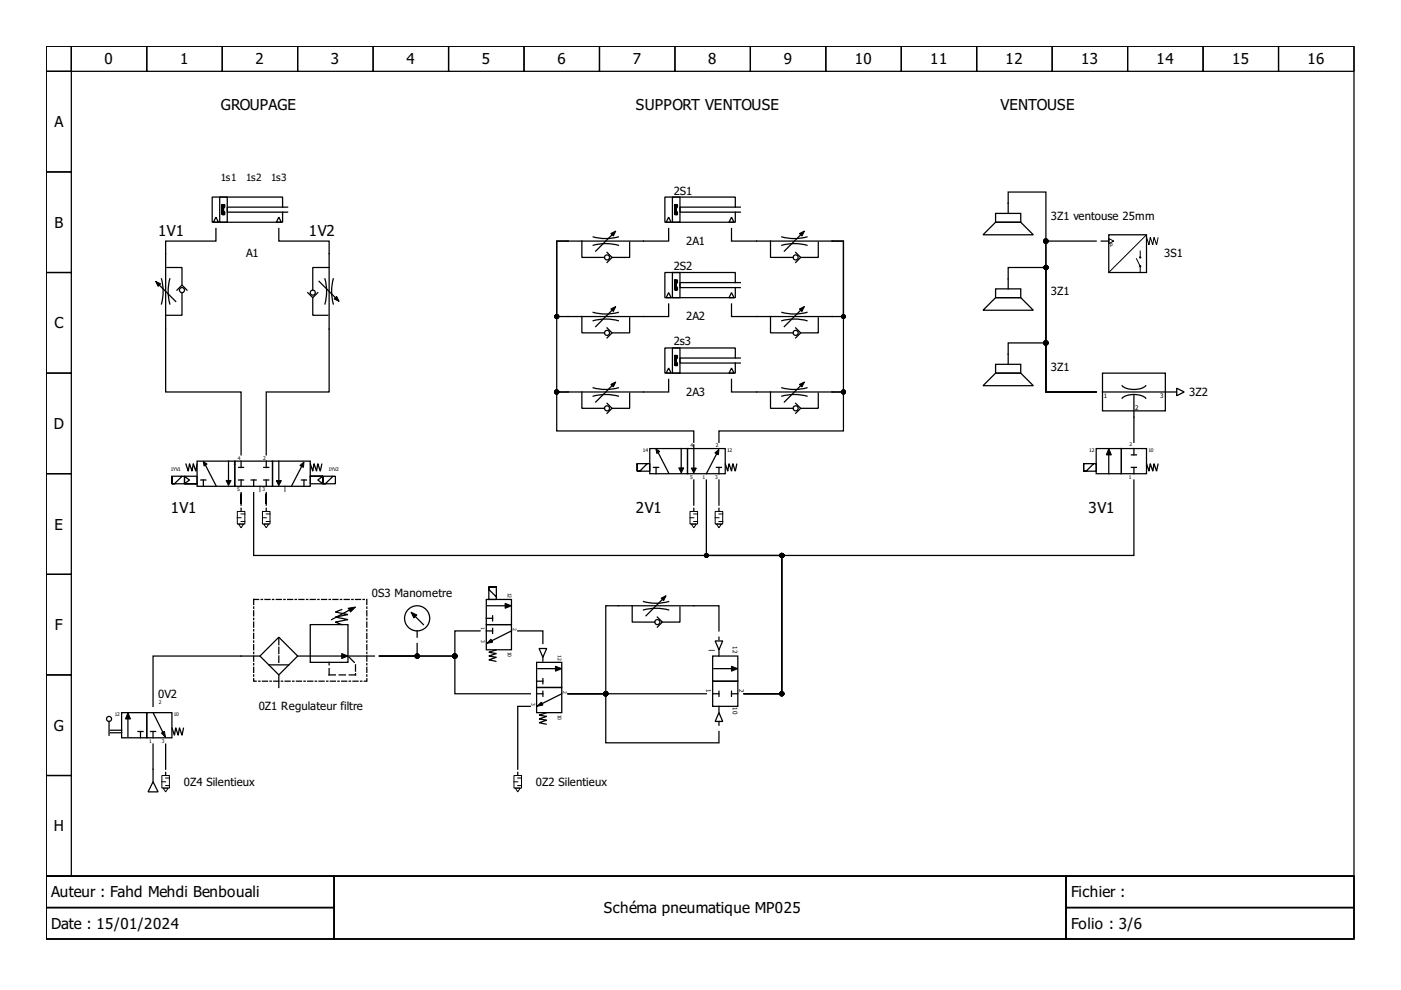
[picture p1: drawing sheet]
<svg xmlns="http://www.w3.org/2000/svg" width="297mm" height="210mm" viewBox="0 0 297 210" stroke-linecap="round" stroke-linejoin="round" font-family="sans-serif">
<g fill="none" stroke="#000" stroke-width=".27">
<path d="M9.8 9.8h277.3v176h-277.3zM9.8 9.8h5.3v5.3h-5.3zM9.8 15.1h5.3v21.4h-5.3zM15.1 9.8h16v5.3h-16zM31.1 9.8h16v5.3h-16zM47.1 9.8h16v5.3h-16zM63.1 9.8h16v5.3h-16zM79.1 9.8h16v5.3h-16zM95.1 9.8h16v5.3h-16zM111.1 9.8h16v5.3h-16zM127.1 9.8h16v5.3h-16zM143.1 9.8h16v5.3h-16z"/>
<path d="M159.1 9.8h16v5.3h-16zM175.1 9.8h16v5.3h-16zM191.1 9.8h16v5.3h-16zM207.1 9.8h16v5.3h-16zM223.1 9.8h16v5.3h-16zM239.1 9.8h16v5.3h-16zM255.1 9.8h16v5.3h-16zM271.1 9.8h16v5.3h-16zM9.8 36.5h5.3v21.3h-5.3zM9.8 57.8h5.3v21.3h-5.3zM34.2 59.1a10.1 10.1 0 0 1 0 5.3M35.4 56.7h3.2v3.7"/>
<path d="M36 59.1a10.1 10.1 0 0 0 0 5.3M45.8 46l.5 1.1h-1.1zM45.8 48.4v2.7h-10.7v32h16v13.3M46.6 41.8h1.6v5.3h-1.6zM47.1 43.4v2.1v-2.1h.3v2.1h.2v-.5l-.2-.3 .2-1.3h-.5v2.1h.3M59.1 46l.5 1.1h-1zM59.1 48.4v2.7h10.7v32h-13.4v13.3M59.9 43.9v-2.1h-14.9v5.3h14.9v-2.1M61 43.9h-12.8v1.1h12.8M67.6 59.6l3.5 3.5M68.9 59.1a10.1 10.1 0 0 1 0 5.3M69.8 56.7h-3.5v4.8"/>
<path d="M70.7 59.1a10.1 10.1 0 0 0 0 5.3M120.4 51.1h-2.4v16h23.8v-2.7M120.4 51.1h-2.4v32h2.4M123.4 51.1v3.5h4.8M128.7 53.5l1.1 1.1-1.1 1M129.8 49.8l-3.5 3.4M131.1 52a10.1 10.1 0 0 0-5.3 0M131.1 50.2a10.1 10.1 0 0 1-5.3 0M133.5 51.4v3.2h-3.7M141.8 46l.5 1.1h-1.1zM141.8 48.4v2.7h-21.4M142.6 41.8h1.6v5.3h-1.6z"/>
<path d="M142.6 57.8h1.6v5.3h-1.6zM143.1 43.4v2.1v-2.1h.3v2.1h.2v-.5l-.2-.3 .2-1.3h-.5v2.1h.3M143.1 59.4v2.1v-2.1h.3v2.1h.2v-.5l-.2-.3 .2-1.3h-.5v2.1h.3M155.1 46l.5 1.1h-1zM155.1 48.4v2.7h21.3M155.9 43.9v-2.1h-14.9v5.3h14.9v-2.1M155.9 59.9v-2.1h-14.9v5.3h14.9v-2.1M157 43.9h-12.8v1.1h12.8M157 59.9h-12.8v1.1h12.8M163.4 51.1v3.5h4.8M168.7 53.5l1.1 1.1-1.1 1M169.8 49.8l-3.5 3.4"/>
<path d="M171.1 52a10.1 10.1 0 0 0-5.3 0M171.1 50.2a10.1 10.1 0 0 1-5.3 0M173.5 51.4v3.2h-3.7M176.4 51.1h2.4v32h-2.4M176.4 51.1h2.4v16h-23.7v-2.7M208.4 49.8l2.7-2.7h5.3l2.7 2.7zM211.1 45.2h5.3v1.9h-5.3zM213.8 45.2v-4.5h7.9v42.4h10.7M232.4 51.1h-10.7v32h10.7M233.5 51.1h1.6M235.1 49.8h8v8h-8zM9.8 79.1h5.3v21.3h-5.3z"/>
<path d="M33.8 60.4l3.5 3.5M37.5 61.5l1.1-1.1 1.1 1.1M38.6 62v4.8h-3.5M65.2 62l1.1 1.1 1.1-1.1M66.3 63.1v3.7h3.2M123.4 67.1v3.5h4.8M128.7 69.5l1.1 1.1-1.1 1M129.8 65.8l-3.5 3.4M131.1 68a10.1 10.1 0 0 0-5.3 0M131.1 66.2a10.1 10.1 0 0 1-5.3 0M133.5 67.4v3.2h-3.7M141.8 78l.5 1.1h-1.1z"/>
<path d="M141.8 62l.5 1.1h-1.1zM142.6 73.8h1.6v5.3h-1.6zM143.1 75.4v2.1v-2.1h.3v2.1h.2v-.5l-.2-.3 .2-1.3h-.5v2.1h.3M155.1 78l.5 1.1h-1zM155.1 62l.5 1.1h-1zM155.9 75.9v-2.1h-14.9v5.3h14.9v-2.1M157 75.9h-12.8v1.1h12.8M163.4 67.1v3.5h4.8M168.7 69.5l1.1 1.1-1.1 1M169.8 65.8l-3.5 3.4M171.1 68a10.1 10.1 0 0 0-5.3 0M171.1 66.2a10.1 10.1 0 0 1-5.3 0"/>
<path d="M173.5 67.4v3.2h-3.7M208.4 65.8l2.7-2.7h5.3l2.7 2.7zM211.1 77.2h5.3v1.9h-5.3zM211.1 61.2h5.3v1.9h-5.3zM213.8 61.2v-4.5h7.9v26.4h10.7M213.8 77.2v-4.5h7.9v10.4h10.7M233.7 79.1h13.4v8h-13.4zM39.4 98.4l.5 1.5 .3-1.6 .5 1.6 .3-1.6 .5 1.6 .3-1.5M41.8 97.8h8v5.3h-8zM43.4 98.4l2.4 4.6M48.4 97.8v4M49.8 97.8h8v5.3h-8z"/>
<path d="M50.6 99.1h1M51.1 97.8v1.3M55.9 99.1h1.1M56.4 97.8v1.3M57.8 97.8h8v5.3h-8zM59.1 97.8v4M64 98.7l-2.2 4.4M65.8 98.4l.5 1.5 .3-1.6 .5 1.6 .3-1.6 .5 1.6 .3-1.5M120.4 83.1h-2.4v8.3h29.1v2.4M123.4 83.1v3.5h4.8M128.7 85.5l1.1 1.1-1.1 1M129.8 81.8l-3.5 3.4"/>
<path d="M131.1 84a10.1 10.1 0 0 0-5.3 0M131.1 82.2a10.1 10.1 0 0 1-5.3 0M133.5 83.4v3.2h-3.7M135.1 98.3h2.7v1.6h-2.7v-1.6v1.6h.5l1.6-1.6M137.8 95.1h8v5.3h-8zM138.6 99.1h1M139.1 99.1v1.3M139.4 95.7l2.4 4.7M141.8 80.4v2.7h-21.4M144.4 95.1v4M145.8 95.1h8v5.3h-8zM147.1 94.3v4.8"/>
<path d="M151.9 99.1h1.1M152 96.1l-2.2 4.3M152.4 99.1v1.3M153.8 98.4l.5 1.5 .3-1.6 .5 1.6 .3-1.6 .5 1.6 .3-1.5M155.1 80.4v2.7h21.3M163.4 83.1v3.5h4.8M168.7 85.5l1.1 1.1-1.1 1M169.8 81.8l-3.5 3.4M171.1 84a10.1 10.1 0 0 0-5.3 0M171.1 82.2a10.1 10.1 0 0 1-5.3 0M173.5 83.4v3.2h-3.7M176.4 83.1h2.4v8.3h-26.4v2.4"/>
<path d="M208.4 81.8l2.7-2.7h5.3l2.7 2.7zM229.7 98.3h2.7v1.6h-2.7v-1.6v1.6h.6l1.6-1.6M232.4 95.1h5.3v5.3h-5.3zM233.7 83.1h15.8M235.1 96.2v4.2M237.7 95.1h5.4v5.3h-5.4zM239.9 99.1h1M239.9 96.4h1M240.4 83.6v10.2M240.4 95.1v1.3M240.4 99.1v1.3M242.9 84.4a4.4 4.4 0 0 0-5 0"/>
<path d="M242.9 81.8a4.4 4.4 0 0 1-5 0M243.1 98.4l.5 1.5 .3-1.6 .5 1.6 .3-1.6 .5 1.6 .3-1.5M249.5 82.3l1.6 .8-1.6 .8zM9.8 100.4h5.3v21.4h-5.3zM36.5 101h2.6v1.6h-2.6v-1.6v1.6h.5l1.6-1.6M39.2 101l1 .8-1.1 .8h2.7v-1.6h-2.7v1.6h2.7M42.6 101.8h1M43.1 101.8v1.3M50.6 101.8h1M51.1 107.8v.5M51.1 104.4v2.7M51.1 101.8v1.3"/>
<path d="M53.2 101.8h1.1M53.8 104.4v13.4h112v29.3h-8M53.8 101.8v1.3M55.9 101.8h1.1M56.4 104.4v2.7M56.4 101.8v1.3M56.4 107.8v.5M63.9 101.8h1.1M64.4 101.8v1.3M65.8 101h2.6v1.6h-2.6v-1.6h2.6l-1 .8 1 .7M68.4 101h2.7v1.6h-2.7v-1.6v1.6h.6l1.5-1.6M147.1 107.8v.5"/>
<path d="M147.1 101.8v5.3M149.8 101.8v16h16v29.3h-8M152.4 101.8v5.3M152.4 107.8v.5M240.4 101.8v16h-74.6v29.3h-8M9.8 121.8h5.3v21.3h-5.3zM55.1 139.1l4-4 4 4-4 4zM55.1 139.1h-22.6v10.7M59.1 135.4v1.3M59.1 137.2v1.4M59.1 139.1v1.3M63.1 139.1h9.3"/>
<path d="M65.8 132.4h8v8h-8zM72.4 129.2l-1.3 .6 2.7 .5-2.7 .5 2.7 .6-2.7 .5 1.3 .5M73.8 139.1h5.6M74 139.4l1.1 1M74.3 129.2l-4 2.2M80.4 139.1h16v8h16M87.9 130.6l1.9 1.8M88.4 133.8v1.3M88.4 136.4v2.7h-8M101.8 133.8h-5.4v5.3h-16M103.1 127.1h5.3v5.3h-5.3zM103.1 132.4h5.3v5.4h-5.3z"/>
<path d="M103.1 131.1h1.3M103.1 133.8h1.3M103.4 128.4h4M104.4 130.6v1M104.4 133.2v1.1M105.2 137.8l-1.6 .5 1.6 .3-1.6 .5 1.6 .3-1.6 .5 1.5 .3M105.2 124.4v2.7h-1.6v-2.7h1.6h-1.6v.6l1.6 1.6M108.4 133.8l-4.2 2.1M109.8 133.8h5.3v2.6M114.3 137.5h1.6l-.8 1.9zM115.1 139.4v.8M134 128.4v3.5h4.8"/>
<path d="M139.4 130.8l1 1.1-1 1.1M140.4 127.1l-3.4 3.5M141.8 129.3a10.1 10.1 0 0 0-5.4 0M141.8 127.5a10.1 10.1 0 0 1-5.4 0M144.2 128.7v3.2h-3.8M151.1 139.1h5.3v5.3h-5.3zM151.6 135.9h1.6l-.8 1.9zM152.4 133.8v-5.4h-24v18.7h-8M152.4 135.1v.5M152.4 137.8v1.3M9.8 143.1h5.3v21.3h-5.3zM23.1 153v2.9"/>
<path d="M23.4 154.8h2.4M23.4 155.4h2.4M25.8 151.1h5.3v5.3h-5.3zM27.1 152.2v4M29.3 155.1h1M29.8 155.1v1.3M31.1 151.1h5.4v5.3h-5.4zM31.9 155.1h1.1M32.5 155.1v1.3M32.5 151.1l2.1 4.3M32.5 157.8v8M35.1 157.8v5.3"/>
<path d="M36.5 154.4l.5 1.5 .3-1.6 .5 1.6 .3-1.6 .5 1.6 .3-1.5M57.2 141h3.9M59.1 143.1v2.7M69.8 140.4v.6M69.8 141.8v1.3h1.3M71.9 143.1h1.3M75.4 141v1.3M75.4 142.8v.3h-1.4M112.4 149.8h-2.6v13.3M113.8 140.4h5.3v5.4h-5.3zM113.8 145.8h5.3v5.3h-5.3zM113.8 147.1h1.3"/>
<path d="M113.8 144.4h1.3M114 141.8h4M115.1 143.9v1.1M115.1 146.6v1M115.8 151.1l-1.5 .5 1.6 .3-1.6 .5 1.6 .3-1.6 .5 1.5 .3M119.1 147.1l-4.3 2.1M120.4 147.1h29.4M120.4 147.1h8v10.4h24v-2.4M151.1 144.4h5.3v5.4h-5.3zM151.1 147.1h1.3M151.4 141.8h4.2M152.4 151.1l.8 1.9h-1.6z"/>
<path d="M152.4 146.6v1M152.4 149.8v1.3M152.4 153v.8M155.1 146.6v1M155.1 147.1h1.3M9.8 164.4h5.3v21.4h-5.3zM32.5 165.8l1 2.1h-2.1zM35.1 163.8v.5M109.8 163.8v.5M9.8 185.8h277.3v13.3h-277.3zM9.8 185.8h61v6.6h-61zM9.8 192.4h61v6.7h-61z"/>
<path d="M70.8 185.8h155.2v13.3h-155.2zM226 185.8h61.1v6.6h-61.1zM226 192.4h61.1v6.7h-61.1z"/>
<circle cx="128.7" cy="54.6" r=".53"/>
<circle cx="168.7" cy="54.6" r=".53"/>
<circle cx="38.6" cy="61.5" r=".53"/>
<circle cx="66.3" cy="62" r=".53"/>
<circle cx="128.7" cy="70.6" r=".53"/>
<circle cx="168.7" cy="70.6" r=".53"/>
<circle cx="128.7" cy="86.6" r=".53"/>
<circle cx="168.7" cy="86.6" r=".53"/>
<circle cx="88.4" cy="131.1" r="2.67"/>
<circle cx="139.4" cy="131.9" r=".53"/>
<circle cx="23.1" cy="152.4" r=".53"/>
<circle cx="57" cy="141" r=".03"/>
<circle cx="61.2" cy="141" r=".03"/>
</g>
<g fill="#000" stroke="#000" stroke-width=".21">
<path d="M129.5 49.5l1.1-.5-.6 1zM169.5 49.5l1.1-.5-.6 1zM33 59.6l1.1 .6-.6 .5zM70.8 63.4l.6-.6 .5 1.1zM129.5 65.5l1.1-.5-.6 1zM169.5 65.5l1.1-.5-.6 1zM129.5 81.5l1.1-.5-.6 1zM169.5 81.5l1.1-.5-.6 1zM235.1 95.1l.5 1.4h-1zM47.9 101.9h1.1l-.6 1zM58.6 101.9h1.1l-.6 1.1zM143.9 99.2h1.1l-.6 1.1z"/>
<path d="M146.6 99.2h1l-.5 1.1zM72.4 138.6l1.4 .5-1.4 .5zM107.1 127.9l1.3 .5-1.3 .6zM140.2 126.8l1-.5-.5 1.1zM27.1 151.1l.6 1.3h-1.1zM117.8 141.2l1.3 .6-1.3 .5zM155.1 141.2l1.3 .6-1.3 .5z"/>
<path d="M43.1 97.8l.8 .6-.6 .4z" fill-rule="evenodd"/>
<path d="M63.6 98.7l.8-.7-.1 1.1z" fill-rule="evenodd"/>
<path d="M139.1 95.2l.8 .5-.6 .4z" fill-rule="evenodd"/>
<path d="M151.6 96l.8-.7-.1 1.1z" fill-rule="evenodd"/>
<path d="M73.8 129l1.6-.3-1.1 1.1z" fill-rule="evenodd"/>
<path d="M87.1 129.8l1.3 .6-.6 .6z" fill-rule="evenodd"/>
<path d="M103.2 136.4l.9-.8 .2 .3 .1 .3z" fill-rule="evenodd"/>
<path d="M34.2 155.4l.7-.3 .2 1.2z" fill-rule="evenodd"/>
<path d="M113.9 149.7l.9-.8 .2 .3 .1 .3z" fill-rule="evenodd"/>
<circle cx="241.7" cy="54.6" r=".13"/>
<circle cx="241.7" cy="56.4" r=".13"/>
</g>
<g fill="none" stroke="#000" stroke-width=".21">
<path d="M235.1 50.6l1 .5-1 .5zM240.9 54.8l.8 1.6v1.4M241.7 53.2v1.4M243 49.9l-7.8 7.8M243.1 50.4l.5 1.5 .3-1.6 .5 1.6 .3-1.6 .5 1.6 .3-1.5M50.3 108.4h1.6v2.7h-1.6zM50.3 109.8h.8M50.6 111.1h1l-.5 .8zM51.1 110.6h.8M51.1 109h.8M55.6 108.4h1.6v2.7h-1.6zM55.6 109.8h.8"/>
<path d="M55.9 111.1h1.1l-.6 .8zM56.4 110.6h.8M56.4 109h.8M146.3 108.4h1.6v2.7h-1.6zM146.3 109.8h.8M146.6 111.1h1l-.5 .8zM147.1 110.6h.8M147.1 109h.8M151.6 108.4h1.6v2.7h-1.6zM151.6 109.8h.8M151.9 111.1h1.1l-.6 .8zM152.4 110.6h.8"/>
<path d="M152.4 109h.8M34.3 164.4h1.6v2.7h-1.6zM34.3 165.8h.8M34.6 167.1h1.1l-.6 .8zM35.1 166.6h.8M35.1 165h.8M109 164.4h1.6v2.7h-1.6zM109 165.8h.8M109.2 167.1h1.1l-.5 .8zM109.8 166.6h.8M109.8 165h.8"/>
</g>
<path d="M53.8 127.1h24v17.3h-24z" fill="none" stroke="#000" stroke-width=".27" stroke-dasharray="1.1 .5 .3 .5"/>
<g fill="#000" stroke="#000" stroke-width=".27">
<circle cx="221.7" cy="56.7" r=".4"/>
<circle cx="221.7" cy="51.1" r=".4"/>
<circle cx="118" cy="67.1" r=".4"/>
<circle cx="178.8" cy="67.1" r=".4"/>
<circle cx="221.7" cy="72.7" r=".4"/>
<circle cx="118" cy="83.1" r=".4"/>
<circle cx="178.8" cy="83.1" r=".4"/>
<circle cx="149.8" cy="117.8" r=".4"/>
<circle cx="165.8" cy="117.8" r=".4"/>
<circle cx="88.4" cy="139.1" r=".4"/>
<circle cx="96.4" cy="139.1" r=".4"/>
<circle cx="128.4" cy="147.1" r=".4"/>
<circle cx="165.8" cy="147.1" r=".4"/>
</g>
<g font-size="3.2">
<text x="22.2" y="13.7">0</text>
<text x="38.2" y="13.7">1</text>
<text x="54.2" y="13.7">2</text>
<text x="70.2" y="13.7">3</text>
<text x="86.2" y="13.7">4</text>
<text x="102.2" y="13.7">5</text>
<text x="118.2" y="13.7">6</text>
<text x="134.2" y="13.7">7</text>
<text x="150.2" y="13.7">8</text>
<text x="166.2" y="13.7">9</text>
<text x="181.2" y="13.7">10</text>
<text x="197.2" y="13.7">11</text>
<text x="213.2" y="13.7">12</text>
<text x="229.2" y="13.7">13</text>
<text x="245.2" y="13.7">14</text>
<text x="261.2" y="13.7">15</text>
<text x="277.2" y="13.7">16</text>
<text x="46.8" y="23.4">GROUPAGE</text>
<text x="134.8" y="23.4">SUPPORT VENTOUSE</text>
<text x="212.2" y="23.4">VENTOUSE</text>
<text x="11.5" y="27">A</text>
<text x="11.5" y="48.3">B</text>
<text x="33.5" y="50">1V1</text>
<text x="65.5" y="50">1V2</text>
<text x="11.5" y="69.6">C</text>
<text x="11.4" y="91">D</text>
<text x="11.5" y="112.3">E</text>
<text x="36.2" y="108.7">1V1</text>
<text x="134.8" y="108.7">2V1</text>
<text x="230.8" y="108.7">3V1</text>
<text x="11.7" y="133.6">F</text>
<text x="11.4" y="155">G</text>
<text x="11.4" y="176.3">H</text>
<text x="10.9" y="190.3">Auteur : Fahd Mehdi Benbouali</text>
<text x="227.1" y="190.3">Fichier :</text>
<text x="10.9" y="197">Date : 15/01/2024</text>
<text x="128" y="193.6">Schéma pneumatique MP025</text>
<text x="227.1" y="197">Folio : 3/6</text>
</g>
<g font-size="2.4">
<text x="142.8" y="41.3">2S1</text>
<text x="222.8" y="46.6">3Z1 ventouse 25mm</text>
<text x="145.5" y="51.9">2A1</text>
<text x="52.2" y="54.6">A1</text>
<text x="142.8" y="57.2">2S2</text>
<text x="246.8" y="54.6">3S1</text>
<text x="222.8" y="62.6">3Z1</text>
<text x="145.5" y="67.9">2A2</text>
<text x="142.8" y="73.2">2s3</text>
<text x="145.5" y="83.9">2A3</text>
<text x="222.8" y="78.6">3Z1</text>
<text x="252.1" y="83.9">3Z2</text>
<text x="54.8" y="104.3" transform="rotate(-90 54.8 104.3)">_</text>
<text x="60.2" y="104.3" transform="rotate(-90 60.2 104.3)">_</text>
<text x="78.8" y="126.6">0S3 Manometre</text>
<text x="150.3" y="137.5">_</text>
<text x="33.5" y="147.9">0V2</text>
<text x="54.8" y="150.6">0Z1 Regulateur filtre</text>
<text x="39" y="166.6">0Z4 Silentieux</text>
<text x="113.6" y="166.6">0Z2 Silentieux</text>
</g>
<g font-size="2.1">
<text x="46.8" y="38.3">1s1</text>
<text x="52.2" y="38.3">1s2</text>
<text x="57.5" y="38.3">1s3</text>
</g>
<g font-size="1.3">
<text x="234" y="84.4">1</text>
<text x="240.7" y="86.8">2</text>
<text x="246" y="84.4">3</text>
<text x="155.4" y="137" transform="rotate(90 155.4 137)">12</text>
<text x="149.8" y="146" transform="rotate(90 149.8 146)">1</text>
<text x="155.4" y="150" transform="rotate(90 155.4 150)">10</text>
<text x="156.7" y="146" transform="rotate(90 156.7 146)">2</text>
</g>
<g font-size="1.1">
<text x="235.3" y="52.4">P</text>
<text x="136.3" y="95.9">14</text>
<text x="146.4" y="94.8">4</text>
<text x="151.8" y="94.8">2</text>
<text x="154.2" y="95.9">12</text>
<text x="230.9" y="95.9">12</text>
<text x="239.5" y="94.6">2</text>
<text x="243.5" y="95.9">10</text>
<text x="36.2" y="99.9">1YV1</text>
<text x="49.5" y="98.6">1</text>
<text x="50.4" y="97.5">4</text>
<text x="55.8" y="97.5">2</text>
<text x="69.6" y="99.9">1YV2</text>
<text x="146.3" y="101.5">5</text>
<text x="149" y="101.5">1</text>
<text x="151.6" y="101.5">3</text>
<text x="239.3" y="101.5">1</text>
<text x="50.3" y="104.2">5</text>
<text x="55.6" y="104.2">3</text>
<text x="107.6" y="125.6" transform="rotate(90 107.6 125.6)">12</text>
<text x="102" y="133" transform="rotate(90 102 133)">1</text>
<text x="102" y="135.6" transform="rotate(90 102 135.6)">3</text>
<text x="108.7" y="133.1" transform="rotate(90 108.7 133.1)">2</text>
<text x="107.6" y="138.2" transform="rotate(90 107.6 138.2)">10</text>
<text x="118.3" y="139" transform="rotate(90 118.3 139)">12</text>
<text x="33.7" y="149.2">2</text>
<text x="112.7" y="149" transform="rotate(90 112.7 149)">3</text>
<text x="119.4" y="146.4" transform="rotate(90 119.4 146.4)">2</text>
<text x="24.3" y="151.9">12</text>
<text x="36.9" y="151.9">10</text>
<text x="118.3" y="151.5" transform="rotate(90 118.3 151.5)">10</text>
<text x="31.7" y="157.5">1</text>
<text x="34.3" y="157.5">3</text>
</g>
</svg>
